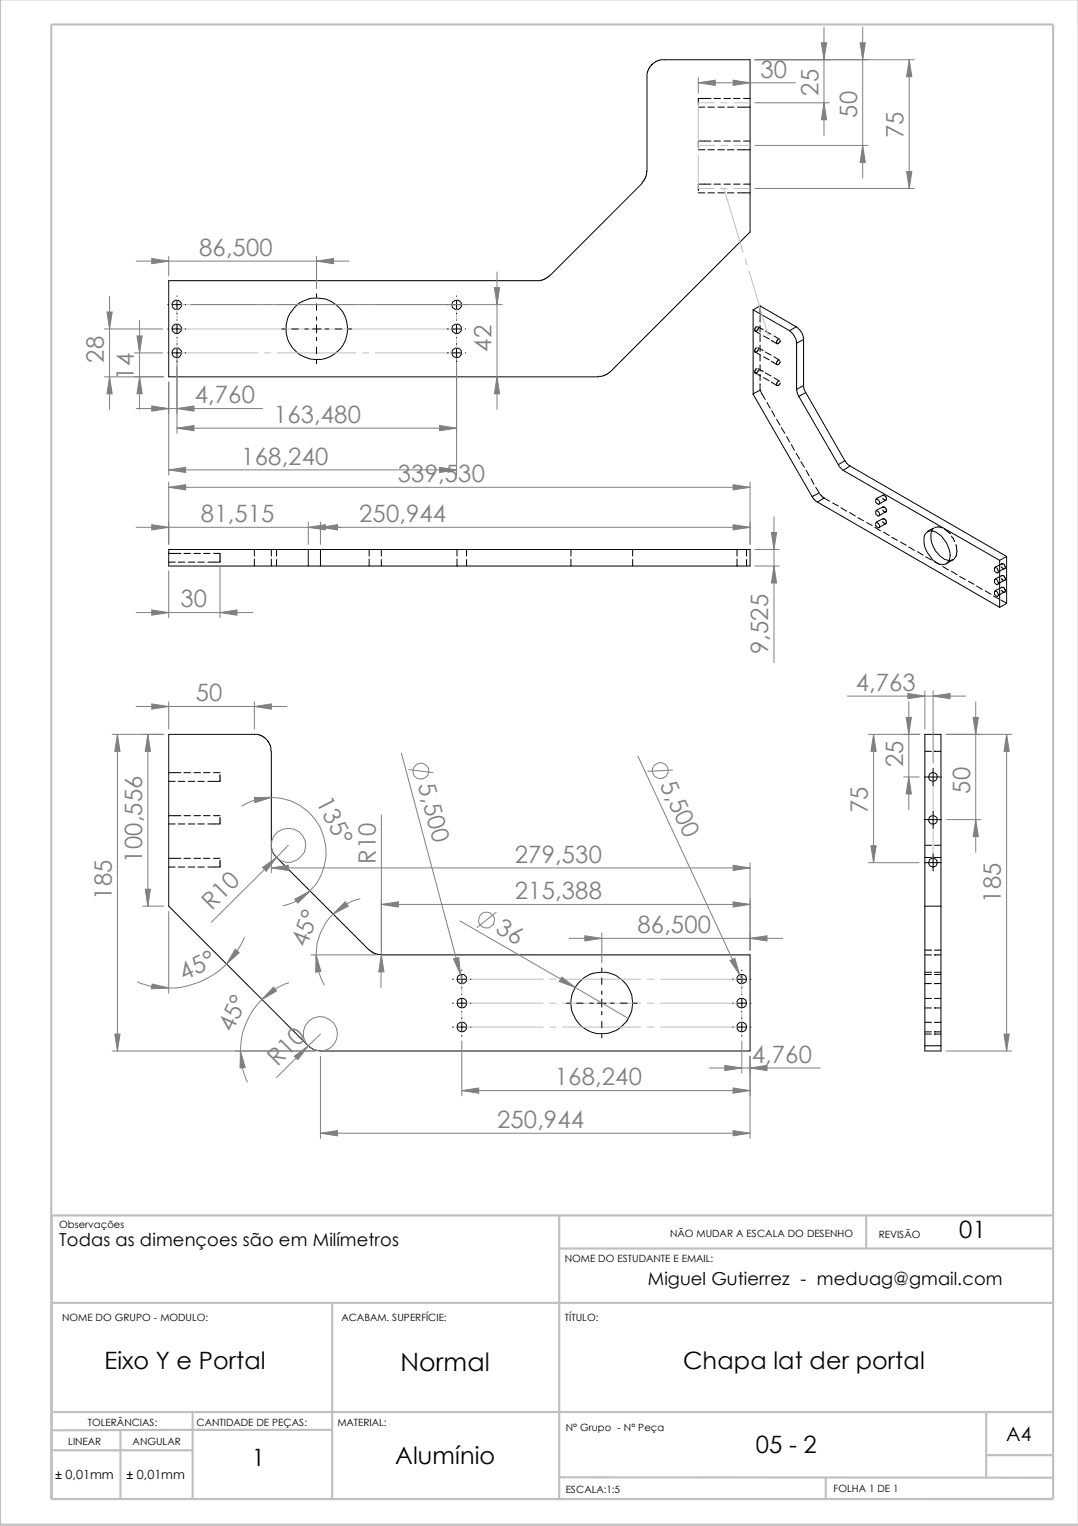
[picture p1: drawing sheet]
<svg xmlns="http://www.w3.org/2000/svg" width="210mm" height="297mm" viewBox="0 0 210 297" stroke-linecap="round" stroke-linejoin="round" font-family="sans-serif">
<g fill="none" stroke="#c0c0c0" stroke-width=".42">
<path d="M0 0v296.8h210M10 4.8h195.1v287h-195.1zM108.9 236.6v55.3M168.7 236.5v6.4M205.1 236.6h-195v55.3M10.1 253.6h195M64.7 253.6v38.3M108.9 243h96.2M10.3 274.9h194.8M23.5 278.4v13.2M37.2 278.3h27.4M37.5 278.3l-27.5 .1"/>
<path d="M37.5 274.9v17M192 274.8v12.8M10.2 282.3h27.3M108.9 287.6h96.2M160.8 287.6v4.2M192 283.2h13.1"/>
</g>
<g fill="none" stroke="#000" stroke-width=".19">
<path d="M126 14.9l.1-1 .6-1.2 1-.7 .9-.4h17.4v33.6l-27.3 27.3-.6 .4-1.6 .4h-83.6v-18.7h72.7l1.4-.9 18.1-18M126 15v18.3l-.4 1.4-.6 .9M138.4 19.2h-2.4v1.2M139 19.2h1.3M141 19.2h1.2M142.8 19.2h1.3M144.8 19.2h1.2M136 20.9h1.2M136 29.2h1.2M136 37.5h1.2M137.8 20.9h1.3M137.8 29.2h1.3"/>
<path d="M137.8 37.5h1.3M138.4 27.5h-2.4v1.2M138.4 35.8h-2.4v1.3M139 27.5h1.3M139 35.8h1.3M139.8 20.9h1.3M139.8 29.2h1.3M139.8 37.5h1.3M141 27.5h1.2M141 35.8h1.2M141.6 20.9h1.3M141.6 29.2h1.3"/>
<path d="M141.6 37.5h1.3M142.8 27.5h1.3M142.8 35.8h1.3M143.6 20.9h2.4M143.6 29.2h2.4M143.6 37.5h2.4M144.8 27.5h1.2M144.8 35.8h1.2M32.7 59.3h.1M33.6 59.3h1.6M34.5 57.6v.1M34.5 58.5v1.6"/>
<path d="M36.1 59.3h.1M61.6 57.2v.7M61.6 59.1v1.3M87.1 59.3h.2M88.1 59.3h1.6M88.9 57.6v.1M88.9 58.5v1.6M90.6 59.3h.1M148 59.5v1.3M148 59.5l-1.4 .8M148 59.5l7 4.1M32.7 68.7h.1"/>
<path d="M32.7 64h.1M33.6 68.7h1.6M33.6 64h1.6M34.5 61v.1M34.5 62.3h.1M34.5 63.2v1.6M34.5 65.6v.1M34.5 66.9v.1M34.5 67.8v1.7M34.5 70.3v.1M36.1 68.7h.1M36.1 64h.1"/>
<path d="M54.9 64h.6M56.8 64h1.3M59.4 64h.6M60.9 64h1.6M61.6 61.7v.6M61.6 63.2v1.6M61.6 65.6v.7M61.6 67.6v1.3M61.6 70.1v.7M63.3 64h.7M65.3 64h1.2M67.8 64h.7"/>
<path d="M87.1 68.7h.2M87.1 64h.2M88.1 68.7h1.6M88.1 64h1.6M88.9 61v.1M88.9 62.3h.1M88.9 63.2v1.6M88.9 65.6v.1M88.9 66.9v.1M88.9 67.8v1.7M88.9 70.3v.1M90.6 68.7h.1"/>
<path d="M90.6 64h.1M146.6 60.3v16.4M146.6 60.3l7.2 4.1M146.6 76.7l11.6 20M147.1 64.5l1 .6M147.1 68.5l1 .6M147.1 72.6l1 .6M147.2 63.6h.1M147.2 63.6l-.2 .4 .1 .5M147.2 67.7l-.2 .4v.4h.3l.4-.6M147.2 71.7l-.2 .5v.4h.3l.4-.6M147.6 71.7l1 .6"/>
<path d="M147.6 63.6l1 .6M147.6 67.7l1 .6M147.7 63.8l-.1 .4-.3 .3h-.2M148 61.4v1.3M148 63.4v1.2M148 65.2v1.3M148 67.2v1.2M148 69v1.3M148 71v1.2M148 72.8v1.3M148 74.7v1.3l-1.4 .7M148 75.9l1 1.9"/>
<path d="M148.7 65.4l1.1 .6M148.7 69.5l1.1 .5M148.7 73.5l1.1 .6M149 64.5l1.1 .6M149 68.5l1.1 .6M149 72.6l1.1 .6M149.4 78.3l.5 1.1M150.2 66.2l1.1 .7M150.2 70.3l1.1 .7M150.2 74.4l1.1 .6M150.3 80l.6 1.1M150.7 65.4l1.1 .7"/>
<path d="M150.7 69.5l1.1 .6M150.7 73.5l1.1 .7M151.5 70.1h.1M151.5 66l-.3 .5v.2l.3 .2a.6 .6 0 0 0 .4-.7M151.5 70.1l-.3 .5 .1 .4M151.6 74.2l-.4 .4 .1 .4M151.9 70.4l-.3 .6h-.3M151.9 74.5l-.3 .5h-.3M153.8 64.4a3.5 3.5 0 0 1 1.3 2.4M155 63.6a3.2 3.2 0 0 1 1.5 2.5M155 63.6l-1.2 .8M155.1 75.8l.4 1.4"/>
<path d="M155.1 66.8v9M155.5 77.2l7.7 13.3M156.5 75v.7l.4 .7M156.5 66.1l-1.4 .7M156.5 75l-1.4 .8M156.5 66.1v8.9M156.9 76.4l-1.4 .8M156.9 76.4l7.6 13.3M151.2 81.6l.7 1.1M152.1 83.3l.7 1.1M153.2 84.9l.6 1.1M154.1 86.6l.6 1.1"/>
<path d="M155 88.3l.7 1.1M156 89.9l.6 1.1M157 91.6l.6 1.1M157.9 93.2l.6 1.1M158.2 96.7l.5 .8 .5 .2M158.8 94.9l.7 1.1-1.3 .7M159.2 97.7l35.4 20.5M159.6 96.1l.9 .9M160.5 97l1 .6M160.5 97l-1.3 .7M162.1 97.9l1.1 .6M163.2 90.5l1 1.1"/>
<path d="M163.7 98.8l1.1 .7M164.2 91.6l30.4 17.5M164.5 89.7l.6 .8 .4 .2M164.5 89.7l-1.3 .8M165.4 99.8l1.1 .6M165.5 90.7l-1.3 .9M165.5 90.7l30.5 17.6M170.5 97.2a.57 .57 0 0 1 .7 .3 .57 .57 0 0 1-.1 .7 .66 .66 0 0 1-.6-1zM170.5 99.5a.57 .57 0 0 1 .7 .3 .57 .57 0 0 1-.1 .6 .66 .66 0 0 1-.6-.9zM171.9 96.5h.1M171.9 98.7h.1M171.9 97l.4 .4h.2"/>
<path d="M171.9 99.3l.4 .4h.2M172 96.4a.64 .64 0 0 1 .5 1M172 98.7a.64 .64 0 0 1 .5 1M172 96.4l-.1 .1M172 98.7h-.1M172 96.4l-1.4 .7M172 98.7l-1.4 .7M172.5 97.4l-1.4 .8M172.5 99.7l-1.4 .7M32.9 109.4h1.2M32.9 107.7h2.3M34.7 109.4h1.3"/>
<path d="M35.8 107.7h1.3M36.7 109.4h1.2M37.8 107.7h1.2M38.5 109.4h1.3M39.6 107.7h1.3M41.6 107.7h1.2v1.7h-2.3M49.5 107v1.2M49.5 108.8v1.4M52.8 107v1.2M52.8 108.8v1.4M53.8 107h.1M53.8 107v1.2"/>
<path d="M53.8 108.9v1.3M60 107h2.4M60 110.2h2.4M60 107h-27.1v3.2h27.1M60 107v3.2M62.4 107h83.6v3.2h-83.6M62.4 107v3.2M71.9 107v1.2M71.9 108.8v1.4M74.3 107h.1M74.3 107v1.2M74.3 108.9v1.3"/>
<path d="M89 107v1.2M89 108.8v1.4M90.8 107h.1M90.8 107v1.2M90.8 108.9v1.3M111.2 107v1.2M111.2 108.8v1.4M123.2 107h.1M123.2 107v1.2M123.2 108.9v1.3M143.5 107v1.2M143.5 108.8v1.4"/>
<path d="M145.4 107h.1M145.4 107v1.2M145.4 108.9v1.3M167 100.8l1.1 .6M168.7 101.7l1.1 .6M170.3 102.6l1.1 .7M170.5 101.8a.57 .57 0 0 1 .7 .2 .57 .57 0 0 1-.1 .7 .66 .66 0 0 1-.6-.9zM171.9 101h.1M171.9 101.5l.4 .5h.2M172 101a.64 .64 0 0 1 .5 1M172 101h-.1M172 101l-1.4 .7"/>
<path d="M172 103.6l1.1 .7M172.5 102l-1.4 .7M173.7 104.6l1.1 .6M175.3 105.5l1.1 .6M177 106.5l1.1 .6M178.6 107.4l1.1 .7M180.3 103.8a1.59 1.59 0 0 1 2.3 0 5.4 5.4 0 0 1 2.3 4.9 1.45 1.45 0 0 1-1.9 1.1 5.7 5.7 0 0 1-2.9-3.3 3.5 3.5 0 0 1 .2-2.7zM180.3 108.4l1.1 .6M181.6 102.9a4.4 4.4 0 0 0 1.2 5.1 3.1 3.1 0 0 0 2.1 1.2l.8-.3 .1-.2M181.9 109.3l1.1 .6M181.9 102.7l-1.3 .8M182.1 102.6h.7l.6 .1"/>
<path d="M183.4 102.7h.1M183.6 110.3l1.1 .6M183.9 103l1 .8M184.9 103.8h.1M185.3 111.2l1.1 .7M185.3 104.3l.5 1.1M185.6 109l-1.4 .8M186.1 106a2.68 2.68 0 0 1-.1 2.5h-.1M186.9 112.2l1.1 .6M188.6 113.1l1.1 .6M190.2 114.1l1.1 .7M191.9 115l1.1 .7"/>
<path d="M193.5 116l1.1 .6M193.6 115.1a.64 .64 0 0 1 .7 .3 .64 .64 0 0 1-.1 .7 .78 .78 0 0 1-.6-1zM193.6 112.8a.64 .64 0 0 1 .7 .3 .64 .64 0 0 1-.1 .7 .78 .78 0 0 1-.6-1zM193.6 110.5a.64 .64 0 0 1 .7 .3 .64 .64 0 0 1-.1 .7 .78 .78 0 0 1-.6-1zM194.6 109.1v9.1M194.9 116.8l1 .6M195 109.8h.1M195 112h.1M195 114.3h.1M195 109.8h.5l.2 .5v.3l-.4 .1-.3-.4M195 112l.5 .1 .2 .5v.3l-.4 .1-.3-.4M195 114.3l.5 .1 .2 .4v.4l-.4 .1-.3-.4"/>
<path d="M195.1 109.8l-1.4 .7M195.1 112l-1.4 .8M195.1 114.3l-1.4 .8M195.6 110.7l-1.4 .7M195.6 113l-1.4 .7M195.6 115.3l-1.4 .7M196 108.3l-1.4 .8M196 108.3v9.2l-1.4 .7M32.9 158.8h2.3M32.9 152.1h1.2M32.9 150.4h2.3M34.7 152.1h1.3"/>
<path d="M35.8 158.8h1.3M35.8 150.4h1.3M36.7 152.1h1.2M37.8 158.8h1.2M37.8 150.4h1.2M38.5 152.1h1.3M39.6 158.8h1.3M39.6 150.4h1.3M41.6 158.8h1.2M41.6 150.4h1.2M42.8 150.8v1.3h-2.3M42.8 159.1v1.3h-2.3"/>
<path d="M180 151.2h3.3M180 159.5h3.3M180.1 146.2h1.3M181.7 149.5v3.4M181.7 157.9v3.3M181.9 146.2h.1M181.9 146.2h1.3M32.9 168.8h1.2M32.9 167.1h2.3M32.9 160.4h1.2M34.7 168.8h1.3M34.7 160.4h1.3"/>
<path d="M35.8 167.1h1.3M36.7 168.8h1.2M36.7 160.4h1.2M37.8 167.1h1.2M38.5 168.8h1.3M38.5 160.4h1.3M39.6 167.1h1.3M41.6 167.1h1.2M42.8 167.5v1.3h-2.3M180 167.9h3.3M180.1 164.5h1.3M180.1 166.9h1.3"/>
<path d="M180.1 176.4h3.1M181.7 166.2v3.3M181.9 166.9h.1M181.9 164.5h1.3M181.9 166.9h1.3M71.9 184.9l-18.5-18.4-.4-.8-.2-.5v-19l-.1-1.1-.5-.8-.8-.8-1.2-.6h-17.3v33.5l27.5 27.5 1.2 .6h.8M71.9 184.9l.8 .6 1.6 .4h71.7v18.7h-83.6M88.1 199.9h.2M88.1 195.3h.2M88.1 190.6h.2M89.1 199.9h1.7M89.1 195.3h1.7"/>
<path d="M89.1 190.6h1.7M89.9 188.8v.1M89.9 189.8v1.6M89.9 192.2v.1M89.9 193.5v.1M89.9 194.4v1.6M89.9 196.9v.1M89.9 198.1v.1M89.9 199.1v1.7M91.6 199.9h.1M91.6 195.3h.1M91.6 190.6h.1"/>
<path d="M110.3 195.3h.7M112.3 195.3h1.2M114.8 195.3h.7M116.3 195.3h1.7M117.2 188.4v.7M117.2 190.4v1.2M117.2 192.9v.7M117.2 194.4v1.6M117.2 196.9v.7M117.2 198.8v1.3M118.9 195.3h.6M120.8 195.3h1.3"/>
<path d="M123.4 195.3h.6M142.7 199.9h.1M142.7 195.3h.1M142.7 190.6h.1M143.6 199.9h1.7M143.6 195.3h1.7M143.6 190.6h1.7M144.4 188.8v.1M144.4 189.8v1.6M144.4 192.2v.1M144.4 193.5v.1M144.4 194.4v1.6"/>
<path d="M144.4 196.9v.1M144.4 198.1v.1M144.4 199.1v1.7M146.1 199.9h.1M146.1 195.3h.1M146.1 190.6h.1M180.1 185.9h1.3M180.1 184.9h1.3M180.1 199h1.3M180.1 194.3h1.3M180.1 196.2h1.3M180.1 189.7h1.3"/>
<path d="M180.1 191.5h1.3M180.1 189.3h1.3M181.9 185.9h.1M181.9 196.2h.1M181.9 191.5h.1M181.9 185.9h1.3M181.9 184.9h1.3M181.9 199h1.3M181.9 194.3h1.3M181.9 196.2h1.3M181.9 189.7h1.3M181.9 191.5h1.3"/>
<path d="M181.9 189.3h1.3M89.9 201.5v.2M117.2 201.4v.6M144.4 201.5v.2M180.1 203.6v1h3.1v-1M180.1 203.6v-60.7h3.1v60.7M180.1 200.9h1.3M180.1 201.3h1.3M180.1 203.6h3.1M181.9 200.9h.1M181.9 201.3h.1M181.9 200.9h1.3"/>
<path d="M181.9 201.3h1.3"/>
<circle cx="34.4" cy="59.3" r=".91"/>
<circle cx="88.9" cy="59.3" r=".94"/>
<circle cx="34.4" cy="64" r=".91"/>
<circle cx="34.5" cy="68.7" r=".94"/>
<circle cx="61.7" cy="64" r="6"/>
<circle cx="88.9" cy="64" r=".94"/>
<circle cx="88.9" cy="68.7" r=".96"/>
<circle cx="181.7" cy="151.2" r=".86"/>
<circle cx="181.7" cy="159.5" r=".84"/>
<circle cx="181.7" cy="167.9" r=".86"/>
<circle cx="89.9" cy="199.9" r=".94"/>
<circle cx="89.9" cy="195.2" r=".94"/>
<circle cx="89.9" cy="190.5" r=".91"/>
<circle cx="117.2" cy="195.2" r="6"/>
<circle cx="144.4" cy="199.9" r=".96"/>
<circle cx="144.4" cy="195.3" r=".96"/>
<circle cx="144.4" cy="190.6" r=".94"/>
</g>
<g fill="none" stroke="#c0c0c0" stroke-width=".19">
<path d="M136 30.3v6.4h3M136 28.3h3.1M139.1 20h-3.1v9M140.3 36.7h1.3M140.4 28.3h1.2M140.4 20h1.2M141 36.7l3.7 12.4M142.8 36.7h3.2M142.9 28.3h3.1M142.9 20h3.1M50.2 59.3h-15.7v2.8M51.5 59.3h1.2"/>
<path d="M54 59.3h15.3M70.5 59.3h1.3M73.1 59.3h15.8v2.8M145.1 50.4l.4 1.2M145.9 52.9l3.7 12.5M34.5 63.4v1.2M34.5 65.9v2.8h15.7M34.5 64h54.4M51.5 68.7h1.2M54 68.7h15.3M70.5 68.7h1.3M88.9 65.9v2.8h-15.8"/>
<path d="M88.9 63.4v1.2M181.7 151.2v16.7M89.9 195.3h15.8M89.9 194.6v1.3M89.9 197.1v2.8h15.8M105.7 190.6h-15.8v2.7M107 190.6h1.3M107 195.3h1.3M107 199.9h1.3M109.6 190.6h15.2M109.6 195.3h15.2M109.6 199.9h15.2"/>
<path d="M126.1 190.6h1.2M126.1 195.3h1.2M126.1 199.9h1.2M128.6 190.6h15.8v2.7M128.6 195.3h15.8M144.4 194.6v1.3M144.4 197.1v2.8h-15.8"/>
</g>
<g fill="none" stroke="#808080" stroke-width=".19">
<path d="M136 15.1v3M136 16.1h18.9M147 11.6h31.1M160.4 5.3v21.1M168 5.3v29.4M177 11.6v25.1M147 20h14.5M147 28.3h22M147 36.7h31.1M21.3 57.7v22M26.5 50.8h41.5M32.9 49.9v3.8"/>
<path d="M37.2 59.3h60.6M61.6 49.9v6.3M96.8 52.9v26.8M20.3 64h11.4M20.3 73.3h11.5M26.2 68.7h5.5M26.5 79.5h24.6M27.2 62.3v17.4M32.9 74.4v18.1M34.5 69.6v14.8M88.9 69.6v22.9M32.9 93.8v12.1"/>
<path d="M32.9 94.9h113.1M32.9 91.5h56M34.5 83.3h54.4M146 93.8v12.1M26.5 102.6h119.5M26.5 119.2h22.7M32.9 111.1v9.2M42.8 110.3v10M60 101.6v4.3M62.4 101.6v4.3M147 107h4.7M147 110.2h4.7"/>
<path d="M150.7 100.6v28.4M26.5 137.5h29.4M32.9 136.6v5.3M49.5 136.6v5.3M165 135.5h23M177 136.6v21M180.1 134.5v7.4M181.7 134.5v14M190 136.6v29.3M21.8 142.9h10M22.9 142.9v61.7M28.8 142.9v33.5"/>
<path d="M47.1 156.9a10.7 10.7 0 0 1 15.6 4.9 10.7 10.7 0 0 1-7.6 14.5M74.3 158.6l-.1 33.6M78.1 146.6l12.1 44.9M79.6 149.8l4.7 .6M124.2 147.2l20.6 44.2M131 149.9l-4.8 .2M169.1 142.9h10M170.1 142.9v25M175.9 151.2h3.1M184.2 142.9h12.8M184.3 159.5h6.7M196 142.9v61.7"/>
<path d="M27.8 176.4h4M32.9 177.4v15.9M52.8 165.6v4.3M52.8 168.9h93.2M53.3 162.7a3.4 3.4 0 0 1 4.4-1.1 3.4 3.4 0 0 1 1.6 4.3 3.6 3.6 0 0 1-4.7 1.6 3.4 3.4 0 0 1-1.3-4.8zM56.1 164.5l-15 15M70.1 174.9a11.3 11.3 0 0 0-6.9 16.8M74.3 176.1h71.7M89.6 179.3l32.7 18.9M96.6 177.6l-3.7 2.9M146 167.9v17M169.1 167.9h9.9"/>
<path d="M47.6 182.5a15.9 15.9 0 0 1-20.8 8.6M56.2 191.3a14.1 14.1 0 0 0-8 19.3M60.5 185.9h12.7M110.8 182.7h41.6M117.2 181.6v5.8M21.8 204.6h39.6M62.4 205.6v16M62.4 201.3l-8.6 8.4M89.9 202.6v10.7M89.9 212.3h56.1M138.1 207.9h21.6M144.4 202.6v6.3"/>
<path d="M146 205.6v16M184.2 204.6h12.8M62.4 220.6h83.6"/>
<circle cx="82" cy="150.1" r="1.54"/>
<circle cx="128.5" cy="150" r="1.56"/>
<circle cx="94.7" cy="179.1" r="1.56"/>
<circle cx="62.4" cy="201.2" r="3.3"/>
</g>
<g fill="#808080" stroke="#808080" stroke-width=".19">
<path d="M85.6 82.8l3.3 .5-3.3 .5z"/>
<path d="M34.5 83.3l3.3-.5v1z"/>
<path d="M160.4 20l.6 3.3h-1.1z"/>
<path d="M159.9 8.3h1.1l-.6 3.3z"/>
<path d="M167.5 8.3h1l-.5 3.3z"/>
<path d="M168 28.3l.5 3.3h-1z"/>
<path d="M177 11.6l.5 3.3h-1z"/>
<path d="M176.5 33.4h1l-.5 3.3z"/>
<path d="M29.5 102.1l3.4 .5-3.4 .6z"/>
<path d="M60 102.6l3.3-.5v1.1z"/>
<path d="M42.8 119.2l3.3-.5v1z"/>
<path d="M29.5 118.7l3.4 .5-3.4 .5z"/>
<path d="M32.9 94.9l3.3-.6v1.1z"/>
<path d="M142.7 94.3l3.3 .6-3.3 .5z"/>
<path d="M62.4 102.6l3.3-.5v1.1z"/>
<path d="M142.7 102.1l3.3 .5-3.3 .6z"/>
<path d="M150.2 103.7h1l-.5 3.3z"/>
<path d="M150.7 110.2l.5 3.3h-1z"/>
<path d="M46.8 204.6l1 3.2-1.1 .1z"/>
<path d="M142.7 220.1l3.3 .5-3.3 .5z"/>
<path d="M146 182.7l3.4-.6v1.1z"/>
<path d="M113.9 182.1l3.3 .6-3.3 .5z"/>
<path d="M29.6 191.5l3.3 .8-3.4 .2z"/>
<path d="M45.8 184.8l.8 .6-2.5 2.2z"/>
<path d="M53.3 192.1l.5 .8-2.8 1.7z"/>
<path d="M64.9 177.9l2.3-2.4 .6 .9z"/>
<path d="M142.7 175.5l3.3 .6-3.3 .5z"/>
<path d="M62.4 220.6l3.3-.5v1z"/>
<path d="M57.3 205.6l2.7-2-2 2.7z"/>
<path d="M22.9 142.9l.5 3.3h-1z"/>
<path d="M22.4 201.3h1l-.5 3.3z"/>
<path d="M28.8 142.9l.5 3.3h-1z"/>
<path d="M28.3 173.1h1l-.5 3.3z"/>
<path d="M146 207.9l3.4-.5v1z"/>
<path d="M141.1 207.4l3.3 .5-3.3 .5z"/>
<path d="M29.5 137l3.4 .5-3.4 .5z"/>
<path d="M49.5 137.5l3.3-.5v1z"/>
<path d="M142.7 168.4l3.3 .5-3.3 .5z"/>
<path d="M52.8 168.9l3.3-.5v1z"/>
<path d="M74.3 176.1l3.3-.6v1.1z"/>
<path d="M49.5 155.2h3.3l-3.2 1z"/>
<path d="M51.1 168.9l2.7-2-2 2.7z"/>
<path d="M74.3 185.9l.5 3.3h-1.1z"/>
<path d="M88.3 186.6l1-.2 .4 3.3z"/>
<path d="M142.2 187l.9-.5 .9 3.3z"/>
<path d="M61.6 185.9l.9 3.2-1 .2z"/>
<path d="M57.4 175l3-1.6-2.4 2.4z"/>
<path d="M109.4 190.2l2.6 2-3.1-1.2z"/>
<path d="M89.9 212.3l3.3-.5v1z"/>
<path d="M142.7 211.8l3.3 .5-3.3 .5z"/>
<path d="M177 151.2l.5 3.3h-1.1z"/>
<path d="M176.4 139.6h1.1l-.5 3.3z"/>
<path d="M190 159.5l.5 3.3h-1z"/>
<path d="M189.5 139.6h1l-.5 3.3z"/>
<path d="M196 142.9l.5 3.3h-1z"/>
<path d="M195.5 201.3h1l-.5 3.3z"/>
<path d="M181.7 135.5l3.3-.5v1z"/>
<path d="M176.8 135l3.3 .5-3.3 .5z"/>
<path d="M170.1 142.9l.5 3.3h-1z"/>
<path d="M169.6 164.6h1l-.5 3.3z"/>
<path d="M20.8 60.7h1l-.5 3.3z"/>
<path d="M21.3 73.3l.5 3.4h-1z"/>
<path d="M96.8 73.3l.5 3.4h-1z"/>
<path d="M96.3 56h1l-.5 3.3z"/>
<path d="M34.5 79.5l3.3-.5v1z"/>
<path d="M29.5 79l3.4 .5-3.4 .5z"/>
<path d="M61.6 50.8l3.3-.5v1z"/>
<path d="M29.5 50.3l3.4 .5-3.4 .5z"/>
<path d="M32.9 91.5l3.3-.5v1z"/>
<path d="M85.6 91l3.3 .5-3.3 .5z"/>
<path d="M26.7 65.4h1l-.5 3.3z"/>
<path d="M27.2 73.3l.5 3.4h-1z"/>
<path d="M142.7 15.6l3.3 .5-3.3 .5z"/>
<path d="M136 16.1l3.3-.5v1z"/>
</g>
<text font-size="4.9" x="78" y="266.8">Normal</text>
<g font-size="4.7" fill="#808080">
<text x="148.1" y="15.1">30</text>
<text x="159.3" y="18.7" transform="rotate(-90 159.3 18.7)">25</text>
<text x="166.9" y="22.9" transform="rotate(-90 166.9 22.9)">50</text>
<text x="175.9" y="26.9" transform="rotate(-90 175.9 26.9)">75</text>
<text x="38.8" y="49.8">86,500</text>
<text x="20.2" y="70.6" transform="rotate(-90 20.2 70.6)">28</text>
<text x="95.7" y="68.4" transform="rotate(-90 95.7 68.4)">42</text>
<text x="26.1" y="73.9" transform="rotate(-90 26.1 73.9)">14</text>
<text x="37.9" y="78.5">4,760</text>
<text x="53.3" y="82.3">163,480</text>
<text x="47" y="90.5">168,240</text>
<text x="77.5" y="93.8">339,530</text>
<text x="39.1" y="101.6">81,515</text>
<text x="69.9" y="101.6">250,944</text>
<text x="35.1" y="118.2">30</text>
<text x="149.6" y="127.4" transform="rotate(-90 149.6 127.4)">9,525</text>
<text x="38.1" y="136.5">50</text>
<text x="166.6" y="134.5">4,763</text>
<text x="175.9" y="149.4" transform="rotate(-90 175.9 149.4)">25</text>
<text x="81.4" y="152.9" transform="rotate(75 81.4 152.9)">5,500</text>
<text x="128.4" y="152.8" transform="rotate(65 128.4 152.8)">5,500</text>
<text x="188.9" y="154.5" transform="rotate(-90 188.9 154.5)">50</text>
<text x="61.5" y="156.1" transform="rotate(63 61.5 156.1)">135°</text>
<text x="169" y="158.3" transform="rotate(-90 169 158.3)">75</text>
<text x="27.7" y="167.9" transform="rotate(-90 27.7 167.9)">100,556</text>
<text x="100.2" y="167.9">279,530</text>
<text x="73.2" y="168.2" transform="rotate(-90 73.2 168.2)">R10</text>
<text x="21.8" y="175.1" transform="rotate(-90 21.8 175.1)">185</text>
<text x="41.2" y="177.3" transform="rotate(-45 41.2 177.3)">R10</text>
<text x="100.2" y="175">215,388</text>
<text x="194.9" y="175.7" transform="rotate(-90 194.9 175.7)">185</text>
<text x="59.6" y="184.5" transform="rotate(-69 59.6 184.5)">45°</text>
<text x="96.3" y="181.4" transform="rotate(30 96.3 181.4)">36</text>
<text x="124.1" y="181.6">86,500</text>
<text x="35.8" y="191" transform="rotate(-25 35.8 191)">45°</text>
<text x="45.3" y="201.1" transform="rotate(-65 45.3 201.1)">45°</text>
<text x="54" y="207.6" transform="rotate(-45 54 207.6)">R10</text>
<text x="146.4" y="206.9">4,760</text>
<text x="108" y="211.3">168,240</text>
<text x="96.8" y="219.6">250,944</text>
</g>
<g font-size="4.7">
<text x="186.8" y="240.9">01</text>
<text x="20.3" y="266.5">Eixo Y e Portal</text>
<text x="133" y="266.5">Chapa lat der portal</text>
<text x="49" y="285.4">1</text>
<text x="77" y="285">Alumínio</text>
<text x="147.2" y="282.8">05 - 2</text>
</g>
<text font-size="3.8" x="195.9" y="280.4">A4</text>
<g font-size="3.5">
<text x="11.5" y="242.5">Todas as dimençoes são em Milímetros</text>
<text x="126.2" y="250.2">Miguel Gutierrez - meduag@gmail.com</text>
</g>
<g font-size="2.5">
<text x="10.8" y="287.8">± 0,01mm</text>
<text x="24.6" y="287.8">± 0,01mm</text>
</g>
<g font-size="1.9">
<text x="11.5" y="239.1">Observações</text>
<text x="110" y="245.6">NOME DO ESTUDANTE E EMAIL:</text>
<text x="130.5" y="240.8">NÃO MUDAR A ESCALA DO DESENHO</text>
<text x="171.1" y="241.1">REVISÃO</text>
<text x="12.1" y="257.1">NOME DO GRUPO - MODULO:</text>
<text x="66.5" y="257.1">ACABAM. SUPERFÍCIE:</text>
<text x="110" y="257.2">TÍTULO:</text>
<text x="13.3" y="281.2">LINEAR</text>
<text x="17.1" y="277.5">TOLERÂNCIAS:</text>
<text x="25.8" y="281.2">ANGULAR</text>
<text x="38.3" y="277.5">CANTIDADE DE PEÇAS:</text>
<text x="65.7" y="277.5">MATERIAL:</text>
<text x="110.2" y="278.6">N° Grupo - N° Peça</text>
<text x="110.2" y="290.6">ESCALA:1:5</text>
<text x="162.3" y="290.4">FOLHA 1 DE 1</text>
</g>
</svg>
